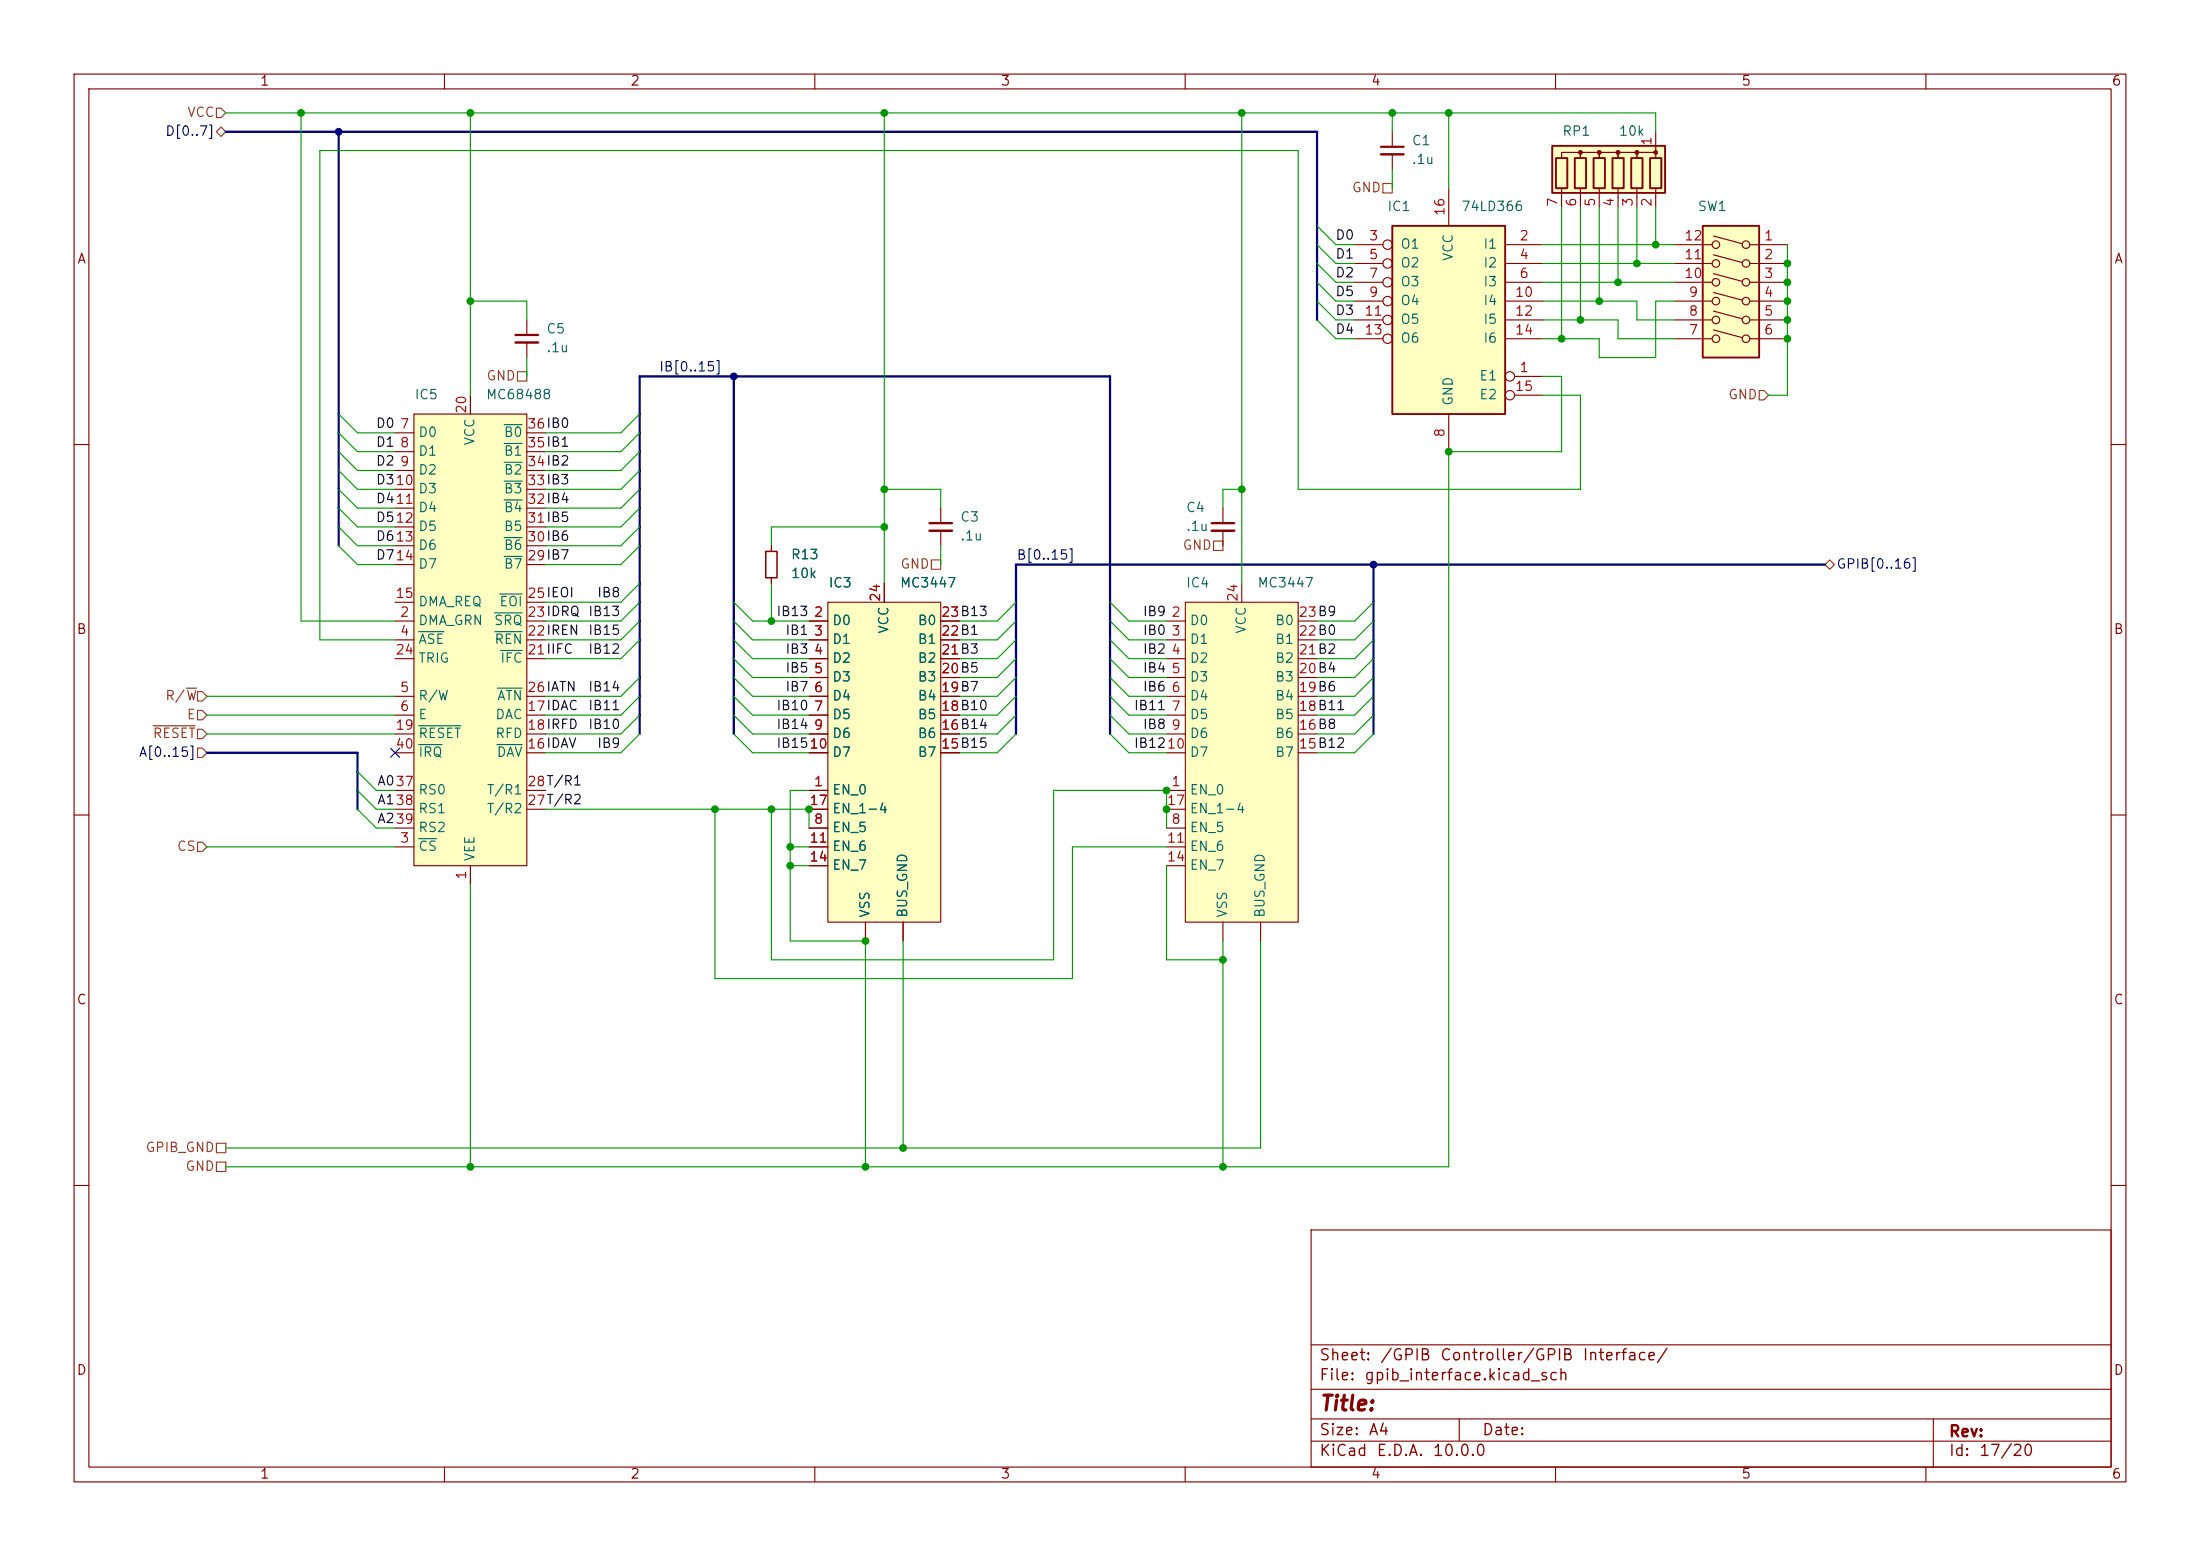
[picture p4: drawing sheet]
<svg xmlns="http://www.w3.org/2000/svg" width="297mm" height="210mm" viewBox="0 0 297 210" stroke-linecap="round" stroke-linejoin="round" font-family="sans-serif">
<g fill="none" stroke="#840000" stroke-width=".15">
<path d="M10 10h277v190h-277zM12 12h273v186h-273zM60 10v2M110 10v2M160 10v2M210 10v2M260 10v2M10 60h2M285 60h2M10 110h2M285 110h2M10 160h2"/>
<path d="M177 166h108v32h-108zM285 160h2M60 198v2M110 198v2M160 198v2M177 194.5h108M177 191.5h108M177 187.5h108M177 181.5h108M197 191.5v3M210 198v2M260 198v2"/>
<path d="M261 191.5v6.5"/>
</g>
<path d="M55.9 55.9h15.2v60.9h-15.2z" fill="#ffffc2"/>
<g fill="none" stroke="#840000" stroke-width=".15">
<path d="M53.3 58.4h2.6M55.9 55.9h15.2v60.9h-15.2zM63.5 53.3v2.6M71.1 58.4h2.6M53.3 61h2.6M53.3 63.5h2.6M53.3 66h2.6M53.3 68.6h2.6M53.3 71.1h2.6M53.3 73.7h2.6M53.3 76.2h2.6M71.1 61h2.6"/>
<path d="M71.1 63.5h2.6M71.1 66h2.6M71.1 68.6h2.6M71.1 71.1h2.6M71.1 73.7h2.6M71.1 76.2h2.6M53.3 83.8h2.6M53.3 86.4h2.6M53.3 94h2.6M53.3 96.5h2.6M53.3 81.3h2.6M53.3 99.1h2.6"/>
<path d="M53.3 88.9h2.6M71.1 83.8h2.6M71.1 86.4h2.6M71.1 94h2.6M71.1 96.5h2.6M71.1 81.3h2.6M71.1 99.1h2.6M71.1 88.9h2.6M53.3 114.3h2.6M53.3 101.6h2.6M53.3 109.2h2.6M53.3 106.7h2.6"/>
<path d="M53.3 111.8h2.6M63.5 116.8v2.6M71.1 101.6h2.6M71.1 109.2h2.6M71.1 106.7h2.6"/>
</g>
<g fill="none" stroke="#006464" stroke-width=".15">
<path d="M68.1 59.9h2.4M68.1 57.3h2.4M68.1 75.1h2.4M68.1 72.6h2.4M68.1 67.5h2.4M68.1 64.9h2.4M68.1 62.4h2.4M56.5 85.3h3.4M56.5 98h5.7M66.7 82.7h3.8M66.8 85.3h3.7M67.1 92.9h3.4"/>
<path d="M67.5 80.2h3M67.6 87.8h2.9M56.5 113.2h2.4M56.5 100.5h3.2M67.1 100.5h3.4"/>
</g>
<path d="M229.9 30.5h7.6v17.8h-7.6z" fill="#ffffc2"/>
<g fill="none" stroke="#840000" stroke-width=".15">
<path d="M188 17.8v2M188 20.8v2.1M226.1 33h5M226.1 35.6h5M226.1 38.1h5M231.3 31.9l3.9 1M231.3 34.4l3.9 1M231.3 36.9l3.9 1.1M231.3 39.5l3.9 1M236.2 33h5.1M236.2 35.6h5.1M236.2 38.1h5.1"/>
<path d="M226.1 40.6h5M226.1 43.2h5M226.1 45.7h5M231.3 42l3.9 1M231.3 44.5l3.9 1.1M236.2 40.6h5.1M236.2 43.2h5.1M236.2 45.7h5.1"/>
<circle cx="231.6" cy="33" r=".51"/>
<circle cx="231.6" cy="35.6" r=".51"/>
<circle cx="231.6" cy="38.1" r=".51"/>
<circle cx="235.7" cy="33" r=".51"/>
<circle cx="235.7" cy="35.6" r=".51"/>
<circle cx="235.7" cy="38.1" r=".51"/>
<circle cx="231.6" cy="43.2" r=".51"/>
<circle cx="231.6" cy="40.6" r=".51"/>
<circle cx="231.6" cy="45.7" r=".51"/>
<circle cx="235.7" cy="45.7" r=".51"/>
<circle cx="235.7" cy="43.2" r=".51"/>
<circle cx="235.7" cy="40.6" r=".51"/>
</g>
<path d="M229.9 30.5h7.6v17.8h-7.6z" fill="none" stroke="#840000" stroke-width=".25"/>
<path d="M186.4 19.8h3.1" fill="none" stroke="#840000" stroke-width=".3"/>
<path d="M186.4 20.8h3.1" fill="none" stroke="#840000" stroke-width=".33"/>
<path d="M160 81.3h15.3v43.2h-15.3z" fill="#ffffc2"/>
<g fill="none" stroke="#840000" stroke-width=".15">
<path d="M167.6 78.7v2.6M157.5 83.8h2.5M157.5 86.4h2.5M157.5 88.9h2.5M157.5 91.4h2.5M157.5 94h2.5M157.5 96.5h2.5M157.5 99.1h2.5M160 81.3h15.3v43.2h-15.3zM175.3 83.8h2.5M175.3 86.4h2.5M175.3 88.9h2.5"/>
<path d="M175.3 91.4h2.5M175.3 94h2.5M175.3 96.5h2.5M175.3 99.1h2.5M157.5 106.7h2.5M157.5 111.8h2.5M157.5 101.6h2.5M157.5 114.3h2.5M157.5 116.8h2.5M157.5 109.2h2.5M175.3 101.6h2.5M165.1 124.5v2.5"/>
<path d="M170.2 124.5v2.5"/>
</g>
<path d="M209.5 19.7h15.3v6.3h-15.3z" fill="#ffffc2"/>
<path d="M209.5 19.7h15.3v6.3h-15.3zM210.1 21.3h1.5v4.1h-1.5zM212.6 21.3h1.5v4.1h-1.5zM215.1 21.3h1.6v4.1h-1.6zM217.7 21.3h1.5v4.1h-1.5zM220.2 21.3h1.5v4.1h-1.5zM222.8 21.3h1.5v4.1h-1.5z" fill="none" stroke="#840000" stroke-width=".25"/>
<g fill="#840000" stroke="#840000" stroke-width=".15">
<circle cx="223.5" cy="20.6" r=".25"/>
<circle cx="221" cy="20.6" r=".25"/>
<circle cx="218.4" cy="20.6" r=".25"/>
<circle cx="215.9" cy="20.6" r=".25"/>
<circle cx="213.4" cy="20.6" r=".25"/>
</g>
<path d="M223.5 17.8v2.5M210.8 21.3v-.7h2.6v.7v-.7h2.5v.7v-.7h2.5v.7v-.7h2.6v.7v-.7h2.5v.7M210.8 25.4v2.5M213.4 25.4v2.5M215.9 25.4v2.5M218.4 25.4v2.5M221 25.4v2.5M223.5 25.4v2.5" fill="none" stroke="#840000" stroke-width=".15"/>
<path d="M188 30.5h15.2v25.4h-15.2z" fill="#ffffc2"/>
<path d="M188 30.5h15.2v25.4h-15.2z" fill="none" stroke="#840000" stroke-width=".25"/>
<g fill="none" stroke="#840000" stroke-width=".15">
<path d="M182.9 33h3.8M182.9 35.6h3.8M182.9 38.1h3.8M195.6 25.4v5.1M203.2 33h5.1M203.2 35.6h5.1M203.2 38.1h5.1M71.1 43.2v2M71.1 46.2v2.1M182.9 40.6h3.8M182.9 43.2h3.8M182.9 45.7h3.8"/>
<path d="M195.6 55.9v5.1M203.2 40.6h5.1M203.2 43.2h5.1M203.2 45.7h5.1M204.5 50.8h3.8M204.5 53.3h3.8M104.1 73.7v.7M104.1 78v.7M127 68.6v2M127 71.6v2.1M165.1 68.6v2M165.1 71.6v2.1"/>
<circle cx="187.3" cy="33" r=".63"/>
<circle cx="187.3" cy="35.6" r=".63"/>
<circle cx="187.3" cy="38.1" r=".63"/>
<circle cx="187.3" cy="40.6" r=".63"/>
<circle cx="187.3" cy="43.2" r=".63"/>
<circle cx="187.3" cy="45.7" r=".63"/>
<circle cx="203.8" cy="53.3" r=".63"/>
<circle cx="203.8" cy="50.8" r=".63"/>
</g>
<path d="M69.6 45.2h3M125.5 70.6h3M163.6 70.6h3" fill="none" stroke="#840000" stroke-width=".3"/>
<path d="M69.6 46.2h3M125.5 71.6h3M163.6 71.6h3" fill="none" stroke="#840000" stroke-width=".33"/>
<path d="M103.4 74.4h1.5v3.6h-1.5z" fill="none" stroke="#840000" stroke-width=".2"/>
<path d="M111.8 81.3h15.2v43.2h-15.2z" fill="#ffffc2"/>
<g fill="none" stroke="#840000" stroke-width=".15">
<path d="M104.1 73.7v.7M104.1 78v.7M119.4 78.7v2.6M109.2 83.8h2.6M109.2 86.4h2.6M109.2 88.9h2.6M109.2 91.4h2.6M109.2 94h2.6M109.2 96.5h2.6M109.2 99.1h2.6M111.8 81.3h15.2v43.2h-15.2zM127 83.8h2.5"/>
<path d="M127 86.4h2.5M127 88.9h2.5M127 91.4h2.5M127 94h2.5M127 96.5h2.5M127 99.1h2.5M109.2 106.7h2.6M109.2 111.8h2.6M109.2 101.6h2.6M109.2 114.3h2.6M109.2 116.8h2.6M109.2 109.2h2.6"/>
<path d="M127 101.6h2.5M116.8 124.5v2.5M121.9 124.5v2.5"/>
</g>
<g fill="none" stroke="#725600" stroke-width=".15">
<path d="M29.2 17.8l.6-.7 .7 .7-.7 .6zM29.2 14.6h.6l.7 .6-.7 .7h-.6zM186.7 24.8h1.3v1.2h-1.3zM69.8 50.2h1.3v1.2h-1.3zM237.5 52.7h.6l.7 .6-.7 .7h-.6zM125.7 75.6h1.3v1.2h-1.3zM163.8 73h1.3v1.3h-1.3zM246.4 76.2l.6-.6 .6 .6-.6 .6zM20.7 98h5.7M25.2 92.9h1.4M26.7 98.4h.6l.6 .7-.6 .6h-.6zM26.7 95.9h.6l.6 .6-.6 .7h-.6z"/>
<path d="M26.7 93.3h.6l.6 .7-.6 .6h-.6zM26.7 101h.6l.6 .6-.6 .6h-.6zM26.7 113.7h.6l.6 .6-.6 .6h-.6zM29.2 156.8h1.3v1.3h-1.3zM29.2 154.3h1.3v1.3h-1.3z"/>
</g>
<path d="M30.5 17.8h147.3v25.4M45.7 17.8v55.9M99.1 50.8v48.3M185.4 76.2v22.9M246.4 76.2h-109.2v22.9M86.4 99.1v-48.3h63.5v48.3M27.9 101.6h20.4v7.6" fill="none" stroke="#000084" stroke-width=".3"/>
<g fill="none" stroke="#009600" stroke-width=".15">
<path d="M30.5 15.2h193v2.6M40.6 15.2v68.6h12.7M63.5 15.2v38.1M119.4 15.2v63.5M167.6 15.2v63.5M188 15.2v2.6M195.6 15.2v10.2M177.8 30.5l2.5 2.5h2.6M177.8 33l2.5 2.6h2.6M177.8 35.6l2.5 2.5h2.6M177.8 38.1l2.5 2.5h2.6M188 22.9v2.5"/>
<path d="M208.3 33h17.8M208.3 35.6h17.8M208.3 38.1h17.8M210.8 27.9v17.8M213.4 27.9v15.3M215.9 27.9v12.7M218.4 27.9v10.2M221 27.9v7.7M223.5 27.9v5.1M241.3 33v20.3h-2.5M45.7 55.9l2.6 2.5h5M45.7 58.4l2.6 2.6h5"/>
<path d="M63.5 40.6h7.6v2.6M71.1 48.3v2.5M86.4 55.9l-2.6 2.5h-10.1M86.4 58.4l-2.6 2.6h-10.1M177.8 43.2l2.5 2.5h2.6M177.8 40.6l2.5 2.6h2.6M208.3 53.3h5.1v12.7h-38.1v-45.7h-132.1v66.1h10.1M208.3 40.6h12.7v2.6h5.1M208.3 43.2h10.1v2.5h7.7M208.3 50.8h2.5v10.2h-15.2v96.5h-165.1M226.1 40.6h-2.6v7.7h-7.6v-2.6h-7.6M45.7 63.5l2.6 2.5h5"/>
<path d="M45.7 61l2.6 2.5h5M45.7 66l2.6 2.6h5M45.7 68.6l2.6 2.5h5M45.7 71.1l2.6 2.6h5M45.7 73.7l2.6 2.5h5M86.4 63.5l-2.6 2.5h-10.1M86.4 61l-2.6 2.5h-10.1M86.4 66l-2.6 2.6h-10.1M86.4 68.6l-2.6 2.5h-10.1M86.4 71.1l-2.6 2.6h-10.1M86.4 73.7l-2.6 2.5h-10.1M86.4 78.7l-2.6 2.6h-10.1"/>
<path d="M104.1 78.7v5.1M119.4 71.1h-15.3v2.6M119.4 66h7.6v2.6M127 73.7v2.5M167.6 66h-2.5v2.6M27.9 96.5h25.4M27.9 99.1h25.4M27.9 94h25.4M86.4 83.8l-2.6 2.6h-10.1M86.4 81.3l-2.6 2.5h-10.1M86.4 86.4l-2.6 2.5h-10.1M86.4 94l-2.6 2.5h-10.1"/>
<path d="M86.4 99.1l-2.6 2.5h-10.1M86.4 96.5l-2.6 2.6h-10.1M86.4 91.4l-2.6 2.6h-10.1M99.1 83.8l2.5 2.6h7.6M99.1 81.3l2.5 2.5h7.6M99.1 86.4l2.5 2.5h7.6M99.1 94l2.5 2.5h7.6M99.1 99.1l2.5 2.5h7.6M99.1 96.5l2.5 2.6h7.6M99.1 88.9l2.5 2.5h7.6M99.1 91.4l2.5 2.6h7.6M137.2 83.8l-2.6 2.6h-5.1"/>
<path d="M137.2 81.3l-2.6 2.5h-5.1M137.2 86.4l-2.6 2.5h-5.1M137.2 94l-2.6 2.5h-5.1M137.2 99.1l-2.6 2.5h-5.1M137.2 96.5l-2.6 2.6h-5.1M137.2 88.9l-2.6 2.5h-5.1M137.2 91.4l-2.6 2.6h-5.1M149.9 83.8l2.5 2.6h5.1M149.9 81.3l2.5 2.5h5.1M149.9 86.4l2.5 2.5h5.1M149.9 94l2.5 2.5h5.1M149.9 99.1l2.5 2.5h5.1"/>
<path d="M149.9 96.5l2.5 2.6h5.1M149.9 88.9l2.5 2.5h5.1M149.9 91.4l2.5 2.6h5.1M185.4 83.8l-2.5 2.6h-5.1M185.4 81.3l-2.5 2.5h-5.1M185.4 86.4l-2.5 2.5h-5.1M185.4 94l-2.5 2.5h-5.1M185.4 99.1l-2.5 2.5h-5.1M185.4 96.5l-2.5 2.6h-5.1M185.4 88.9l-2.5 2.5h-5.1M185.4 91.4l-2.5 2.6h-5.1M27.9 114.3h25.4"/>
<path d="M48.3 104.1l2.5 2.6h2.5M48.3 106.7l2.5 2.5h2.5M48.3 109.2l2.5 2.6h2.5M63.5 119.4v38.1M73.7 109.2h35.5v2.6M96.5 109.2v22.9h48.3v-17.8h12.7M104.1 109.2v20.3h38.1v-22.8h15.3v5.1M106.7 114.3h2.5M106.7 116.8h2.5M109.2 106.7h-2.5v20.3h10.1v30.5M157.5 116.8v12.7h7.6M121.9 127v27.9"/>
<path d="M165.1 127v30.5M170.2 127v27.9h-139.7"/>
</g>
<path d="M52.7 101l1.2 1.2M53.9 101l-1.2 1.2" fill="none" stroke="#000084" stroke-width=".15"/>
<g fill="#009600" stroke="#009600" stroke-width=".14">
<circle cx="218.4" cy="38.1" r=".46"/>
<circle cx="241.3" cy="43.2" r=".46"/>
<circle cx="241.3" cy="45.7" r=".46"/>
<circle cx="215.9" cy="40.6" r=".46"/>
<circle cx="221" cy="35.6" r=".46"/>
<circle cx="241.3" cy="35.6" r=".46"/>
<circle cx="241.3" cy="40.6" r=".46"/>
<circle cx="241.3" cy="38.1" r=".46"/>
<circle cx="223.5" cy="33" r=".46"/>
<circle cx="119.4" cy="71.1" r=".46"/>
<circle cx="167.6" cy="66" r=".46"/>
<circle cx="119.4" cy="66" r=".46"/>
<circle cx="213.4" cy="43.2" r=".46"/>
<circle cx="210.8" cy="45.7" r=".46"/>
<circle cx="167.6" cy="15.2" r=".46"/>
<circle cx="188" cy="15.2" r=".46"/>
<circle cx="195.6" cy="61" r=".46"/>
<circle cx="195.6" cy="15.2" r=".46"/>
<circle cx="40.6" cy="15.2" r=".46"/>
<circle cx="121.9" cy="154.9" r=".46"/>
<circle cx="116.8" cy="157.5" r=".46"/>
<circle cx="63.5" cy="157.5" r=".46"/>
<circle cx="106.7" cy="114.3" r=".46"/>
<circle cx="106.7" cy="116.8" r=".46"/>
<circle cx="109.2" cy="109.2" r=".46"/>
<circle cx="116.8" cy="127" r=".46"/>
<circle cx="96.5" cy="109.2" r=".46"/>
<circle cx="104.1" cy="109.2" r=".46"/>
<circle cx="104.1" cy="83.8" r=".46"/>
<circle cx="63.5" cy="15.2" r=".46"/>
<circle cx="63.5" cy="40.6" r=".46"/>
<circle cx="119.4" cy="15.2" r=".46"/>
<circle cx="157.5" cy="106.7" r=".46"/>
<circle cx="165.1" cy="157.5" r=".46"/>
<circle cx="165.1" cy="129.5" r=".46"/>
<circle cx="157.5" cy="109.2" r=".46"/>
</g>
<g fill="#000084" stroke="#000084" stroke-width=".14">
<circle cx="185.4" cy="76.2" r=".46"/>
<circle cx="45.7" cy="17.8" r=".46"/>
<circle cx="99.1" cy="50.8" r=".46"/>
</g>
<text font-size="2" fill="#840000" x="178" y="190.9">Title:</text>
<g font-size="1.5" fill="#840000">
<text x="178" y="184">Sheet:</text>
<text x="186.2" y="184">/GPIB</text>
<text x="194.3" y="184">Controller/GPIB</text>
<text x="213.5" y="184">Interface/</text>
<text x="178" y="186.7">File:</text>
<text x="184.1" y="186.7">gpib_interface.kicad_sch</text>
<text x="178" y="196.9">KiCad</text>
<text x="178" y="194.1">Size:</text>
<text x="184.7" y="194.1">A4</text>
<text x="185.7" y="196.9">E.D.A.</text>
<text x="193.3" y="196.9">10.0.0</text>
<text x="200" y="194.1">Date:</text>
<text x="263" y="194.3">Rev:</text>
<text x="263" y="196.9">Id:</text>
<text x="267.1" y="196.9">17/20</text>
</g>
<g font-size="1.3" fill="#840000">
<text x="35" y="11.9">1</text>
<text x="85" y="11.9">2</text>
<text x="135" y="11.9">3</text>
<text x="185" y="11.9">4</text>
<text x="235" y="11.9">5</text>
<text x="285" y="11.9">6</text>
<text x="10.3" y="35.9">A</text>
<text x="285.3" y="35.9">A</text>
<text x="10.3" y="85.9">B</text>
<text x="285.3" y="85.9">B</text>
<text x="10.3" y="135.9">C</text>
<text x="285.3" y="135.9">C</text>
<text x="10.3" y="185.9">D</text>
<text x="285.3" y="185.9">D</text>
<text x="35" y="199.9">1</text>
<text x="85" y="199.9">2</text>
<text x="135" y="199.9">3</text>
<text x="185" y="199.9">4</text>
<text x="235" y="199.9">5</text>
<text x="285" y="199.9">6</text>
</g>
<g font-size="1.3" fill="#725600">
<text x="25.2" y="16.1">VCC</text>
<text x="182.4" y="26.3">GND</text>
<text x="65.6" y="51.7">GND</text>
<text x="233.2" y="54.2">GND</text>
<text x="121.5" y="77.1">GND</text>
<text x="159.6" y="74.5">GND</text>
<text x="22.2" y="94.8">R/W</text>
<text x="20.5" y="99.9">RESET</text>
<text x="25.1" y="97.4">E</text>
<text x="23.8" y="115.2">CS</text>
<text x="19.6" y="155.8">GPIB_GND</text>
<text x="24.9" y="158.3">GND</text>
</g>
<g font-size="1.3" fill="#000084">
<text x="22.2" y="18.6">D[0..7]</text>
<text x="88.9" y="50.5">IB[0..15]</text>
<text x="137.2" y="75.9">B[0..15]</text>
<text x="247.8" y="77.1">GPIB[0..16]</text>
<text x="18.7" y="102.5">A[0..15]</text>
</g>
<g font-size="1.3" fill="#006464">
<text x="190.5" y="19.9">C1</text>
<text x="190.5" y="22.5">.1u</text>
<text x="210.8" y="18.6">RP1</text>
<text x="218.4" y="18.6">10k</text>
<text x="187.2" y="28.8">IC1</text>
<text x="197.2" y="28.8">74LD366</text>
<text x="229.1" y="28.8">SW1</text>
<text x="189" y="33.9">O1</text>
<text x="196.4" y="35.3" transform="rotate(-90 196.4 35.3)">VCC</text>
<text x="200.2" y="33.9">I1</text>
<text x="189" y="36.4">O2</text>
<text x="189" y="39">O3</text>
<text x="189" y="41.5">O4</text>
<text x="200.2" y="36.4">I2</text>
<text x="200.2" y="39">I3</text>
<text x="200.2" y="41.5">I4</text>
<text x="73.7" y="45.3">C5</text>
<text x="73.7" y="47.9">.1u</text>
<text x="189" y="44">O5</text>
<text x="189" y="46.6">O6</text>
<text x="200.2" y="44">I5</text>
<text x="200.2" y="46.6">I6</text>
<text x="199.6" y="51.7">E1</text>
<text x="55.9" y="54.2">IC5</text>
<text x="56.4" y="59.3">D0</text>
<text x="65.5" y="54.2">MC68488</text>
<text x="67.9" y="59.3">B0</text>
<text x="196.4" y="54.9" transform="rotate(-90 196.4 54.9)">GND</text>
<text x="199.6" y="54.2">E2</text>
<text x="56.4" y="61.8">D1</text>
<text x="56.4" y="64.4">D2</text>
<text x="64.4" y="60.2" transform="rotate(-90 64.4 60.2)">VCC</text>
<text x="67.9" y="64.4">B2</text>
<text x="67.9" y="61.8">B1</text>
<text x="56.4" y="66.9">D3</text>
<text x="56.4" y="69.4">D4</text>
<text x="56.4" y="72">D5</text>
<text x="67.9" y="72">B5</text>
<text x="67.9" y="69.4">B4</text>
<text x="67.9" y="66.9">B3</text>
<text x="129.5" y="70.7">C3</text>
<text x="160" y="69.4">C4</text>
<text x="160" y="72">.1u</text>
<text x="56.4" y="74.5">D6</text>
<text x="56.4" y="77.1">D7</text>
<text x="67.9" y="77.1">B7</text>
<text x="67.9" y="74.5">B6</text>
<text x="106.7" y="75.8">R13</text>
<text x="129.5" y="73.3">.1u</text>
<text x="56.4" y="82.1">DMA_REQ</text>
<text x="67.3" y="82.1">EOI</text>
<text x="106.7" y="78.3">10k</text>
<text x="111.8" y="79.6">IC3</text>
<text x="121.4" y="79.6">MC3447</text>
<text x="160" y="79.6">IC4</text>
<text x="169.7" y="79.6">MC3447</text>
<text x="56.4" y="84.7">DMA_GRN</text>
<text x="56.4" y="87.2">ASE</text>
<text x="56.4" y="89.8">TRIG</text>
<text x="66.6" y="84.7">SRQ</text>
<text x="66.7" y="87.2">REN</text>
<text x="67.4" y="89.8">IFC</text>
<text x="112.3" y="84.7">D0</text>
<text x="112.3" y="87.2">D1</text>
<text x="112.3" y="89.8">D2</text>
<text x="120.2" y="85.6" transform="rotate(-90 120.2 85.6)">VCC</text>
<text x="123.8" y="89.8">B2</text>
<text x="123.8" y="87.2">B1</text>
<text x="123.8" y="84.7">B0</text>
<text x="160.5" y="84.7">D0</text>
<text x="160.5" y="87.2">D1</text>
<text x="160.5" y="89.8">D2</text>
<text x="168.5" y="85.6" transform="rotate(-90 168.5 85.6)">VCC</text>
<text x="172.1" y="89.8">B2</text>
<text x="172.1" y="87.2">B1</text>
<text x="172.1" y="84.7">B0</text>
<text x="56.4" y="94.8">R/W</text>
<text x="67" y="94.8">ATN</text>
<text x="112.3" y="92.3">D3</text>
<text x="112.3" y="94.8">D4</text>
<text x="123.8" y="94.8">B4</text>
<text x="123.8" y="92.3">B3</text>
<text x="160.5" y="92.3">D3</text>
<text x="160.5" y="94.8">D4</text>
<text x="172.1" y="94.8">B4</text>
<text x="172.1" y="92.3">B3</text>
<text x="56.4" y="97.4">E</text>
<text x="56.4" y="99.9">RESET</text>
<text x="66.8" y="97.4">DAC</text>
<text x="66.8" y="99.9">RFD</text>
<text x="112.3" y="97.4">D5</text>
<text x="112.3" y="99.9">D6</text>
<text x="123.8" y="99.9">B6</text>
<text x="123.8" y="97.4">B5</text>
<text x="160.5" y="97.4">D5</text>
<text x="160.5" y="99.9">D6</text>
<text x="172.1" y="99.9">B6</text>
<text x="172.1" y="97.4">B5</text>
<text x="56.4" y="107.5">RS0</text>
<text x="56.4" y="102.5">IRQ</text>
<text x="65.6" y="107.5">T/R1</text>
<text x="67" y="102.5">DAV</text>
<text x="112.3" y="107.5">EN_0</text>
<text x="112.3" y="102.5">D7</text>
<text x="123.8" y="102.5">B7</text>
<text x="160.5" y="107.5">EN_0</text>
<text x="160.5" y="102.5">D7</text>
<text x="172.1" y="102.5">B7</text>
<text x="56.4" y="110.1">RS1</text>
<text x="56.4" y="112.6">RS2</text>
<text x="65.6" y="110.1">T/R2</text>
<text x="112.3" y="112.6">EN_5</text>
<text x="112.3" y="110.1">EN_1-4</text>
<text x="160.5" y="112.6">EN_5</text>
<text x="160.5" y="110.1">EN_1-4</text>
<text x="56.4" y="115.2">CS</text>
<text x="64.4" y="116.3" transform="rotate(-90 64.4 116.3)">VEE</text>
<text x="112.3" y="115.2">EN_6</text>
<text x="112.3" y="117.7">EN_7</text>
<text x="160.5" y="115.2">EN_6</text>
<text x="160.5" y="117.7">EN_7</text>
<text x="117.7" y="124" transform="rotate(-90 117.7 124)">VSS</text>
<text x="122.8" y="124" transform="rotate(-90 122.8 124)">BUS_GND</text>
<text x="166" y="124" transform="rotate(-90 166 124)">VSS</text>
<text x="171" y="124" transform="rotate(-90 171 124)">BUS_GND</text>
</g>
<g font-size="1.3" fill="#a90000">
<text x="223.3" y="19.8" transform="rotate(-90 223.3 19.8)">1</text>
<text x="195.3" y="29.3" transform="rotate(-90 195.3 29.3)">16</text>
<text x="210.6" y="28" transform="rotate(-90 210.6 28)">7</text>
<text x="213.1" y="28" transform="rotate(-90 213.1 28)">6</text>
<text x="215.6" y="28" transform="rotate(-90 215.6 28)">5</text>
<text x="218.2" y="28" transform="rotate(-90 218.2 28)">4</text>
<text x="220.7" y="28" transform="rotate(-90 220.7 28)">3</text>
<text x="223.3" y="28" transform="rotate(-90 223.3 28)">2</text>
<text x="184.7" y="32.8">3</text>
<text x="184.7" y="35.3">5</text>
<text x="205" y="32.8">2</text>
<text x="205" y="35.3">4</text>
<text x="227.3" y="35.3">11</text>
<text x="227.3" y="32.8">12</text>
<text x="238.1" y="32.8">1</text>
<text x="238.1" y="35.3">2</text>
<text x="184.7" y="37.8">7</text>
<text x="184.7" y="40.4">9</text>
<text x="204.4" y="40.4">10</text>
<text x="205" y="37.8">6</text>
<text x="227.3" y="37.8">10</text>
<text x="227.9" y="40.4">9</text>
<text x="238.1" y="37.8">3</text>
<text x="238.1" y="40.4">4</text>
<text x="184.1" y="42.9">11</text>
<text x="184.1" y="45.5">13</text>
<text x="204.4" y="42.9">12</text>
<text x="204.4" y="45.5">14</text>
<text x="227.9" y="45.5">7</text>
<text x="227.9" y="42.9">8</text>
<text x="238.1" y="42.9">5</text>
<text x="238.1" y="45.5">6</text>
<text x="204.4" y="53.1">15</text>
<text x="205" y="50.5">1</text>
<text x="53.9" y="58.2">7</text>
<text x="63.2" y="55.9" transform="rotate(-90 63.2 55.9)">20</text>
<text x="71.1" y="58.2">36IB0</text>
<text x="195.3" y="59.1" transform="rotate(-90 195.3 59.1)">8</text>
<text x="53.9" y="60.7">8</text>
<text x="53.9" y="63.2">9</text>
<text x="71.1" y="65.8">33IB3</text>
<text x="71.1" y="63.2">34IB2</text>
<text x="71.1" y="60.7">35IB1</text>
<text x="71.1" y="70.9">31IB5</text>
<text x="71.1" y="68.3">32IB4</text>
<text x="71.1" y="75.9">29IB7</text>
<text x="71.1" y="73.4">30IB6</text>
<text x="53.3" y="81">15</text>
<text x="53.9" y="83.6">2</text>
<text x="71.1" y="83.6">23IDRQ</text>
<text x="71.1" y="81">25IEOI</text>
<text x="109.8" y="83.6">2</text>
<text x="119.1" y="81.3" transform="rotate(-90 119.1 81.3)">24</text>
<text x="127" y="83.6">23B13</text>
<text x="127" y="83.6">23</text>
<text x="158" y="83.6">2</text>
<text x="167.4" y="81.3" transform="rotate(-90 167.4 81.3)">24</text>
<text x="175.2" y="83.6">23B9</text>
<text x="53.3" y="88.6">24</text>
<text x="53.9" y="86.1">4</text>
<text x="71.1" y="88.6">21IIFC</text>
<text x="71.1" y="86.1">22IREN</text>
<text x="109.8" y="86.1">3</text>
<text x="109.8" y="88.6">4</text>
<text x="127" y="88.6">21B3</text>
<text x="127" y="86.1">22B1</text>
<text x="127" y="88.6">21</text>
<text x="127" y="86.1">22</text>
<text x="158" y="86.1">3</text>
<text x="158" y="88.6">4</text>
<text x="175.2" y="88.6">21B2</text>
<text x="175.2" y="86.1">22B0</text>
<text x="53.9" y="93.7">5</text>
<text x="71.1" y="93.7">26IATN</text>
<text x="109.8" y="91.2">5</text>
<text x="109.8" y="93.7">6</text>
<text x="127" y="93.7">19B7</text>
<text x="127" y="91.2">20B5</text>
<text x="127" y="93.7">19</text>
<text x="127" y="91.2">20</text>
<text x="158" y="91.2">5</text>
<text x="158" y="93.7">6</text>
<text x="175.2" y="93.7">19B6</text>
<text x="175.2" y="91.2">20B4</text>
<text x="53.3" y="98.8">19</text>
<text x="53.3" y="101.3">40</text>
<text x="53.9" y="96.3">6</text>
<text x="71.1" y="101.3">16IDAV</text>
<text x="71.1" y="96.3">17IDAC</text>
<text x="71.1" y="98.8">18IRFD</text>
<text x="109.2" y="101.3">10</text>
<text x="109.8" y="96.3">7</text>
<text x="109.8" y="98.8">9</text>
<text x="127" y="101.3">15B15</text>
<text x="127" y="98.8">16B14</text>
<text x="127" y="96.3">18B10</text>
<text x="127" y="101.3">15</text>
<text x="127" y="98.8">16</text>
<text x="127" y="96.3">18</text>
<text x="158" y="96.3">7</text>
<text x="158" y="98.8">9</text>
<text x="175.2" y="101.3">15B12</text>
<text x="175.2" y="98.8">16B8</text>
<text x="175.2" y="96.3">18B11</text>
<text x="71.1" y="106.4">28T/R1</text>
<text x="109.8" y="106.4">1</text>
<text x="158" y="106.4">1</text>
<text x="71.1" y="109">27T/R2</text>
<text x="109.2" y="109">17</text>
<text x="109.8" y="111.5">8</text>
<text x="157.4" y="109">17</text>
<text x="158" y="111.5">8</text>
<text x="53.9" y="114">3</text>
<text x="63.2" y="118.8" transform="rotate(-90 63.2 118.8)">1</text>
<text x="109.2" y="114">11</text>
<text x="109.2" y="116.6">14</text>
<text x="157.4" y="114">11</text>
<text x="157.4" y="116.6">14</text>
</g>
<g font-size="1.3" fill="#0f0f0f">
<text x="180.2" y="35.2">D1</text>
<text x="180.2" y="32.7">D0</text>
<text x="180.2" y="37.8">D2</text>
<text x="180.2" y="40.3">D5</text>
<text x="180.2" y="42.8">D3</text>
<text x="180.2" y="45.4">D4</text>
<text x="50.7" y="58.1">D0</text>
<text x="50.7" y="60.6">D1</text>
<text x="50.7" y="65.7">D310</text>
<text x="50.7" y="63.2">D2</text>
<text x="50.7" y="70.8">D512</text>
<text x="50.7" y="68.2">D411</text>
<text x="50.7" y="75.9">D714</text>
<text x="50.7" y="73.3">D613</text>
<text x="79.3" y="83.5">IB13</text>
<text x="80.5" y="80.9">IB8</text>
<text x="104.7" y="83.5">IB13</text>
<text x="154.2" y="83.5">IB9</text>
<text x="79.3" y="86">IB15</text>
<text x="79.3" y="88.6">IB12</text>
<text x="105.9" y="86">IB1</text>
<text x="105.9" y="88.6">IB3</text>
<text x="154.2" y="88.6">IB2</text>
<text x="154.2" y="86">IB0</text>
<text x="79.3" y="93.6">IB14</text>
<text x="105.9" y="91.1">IB5</text>
<text x="105.9" y="93.6">IB7</text>
<text x="154.2" y="93.6">IB6</text>
<text x="154.2" y="91.1">IB4</text>
<text x="79.3" y="98.7">IB10</text>
<text x="79.3" y="96.2">IB11</text>
<text x="80.5" y="101.3">IB9</text>
<text x="104.7" y="101.3">IB1510</text>
<text x="104.7" y="96.2">IB10</text>
<text x="104.7" y="98.7">IB14</text>
<text x="153" y="96.2">IB11</text>
<text x="153" y="101.3">IB1210</text>
<text x="154.2" y="98.7">IB8</text>
<text x="50.8" y="106.3">A037</text>
<text x="50.8" y="108.9">A138</text>
<text x="50.8" y="111.4">A239</text>
</g>
</svg>
